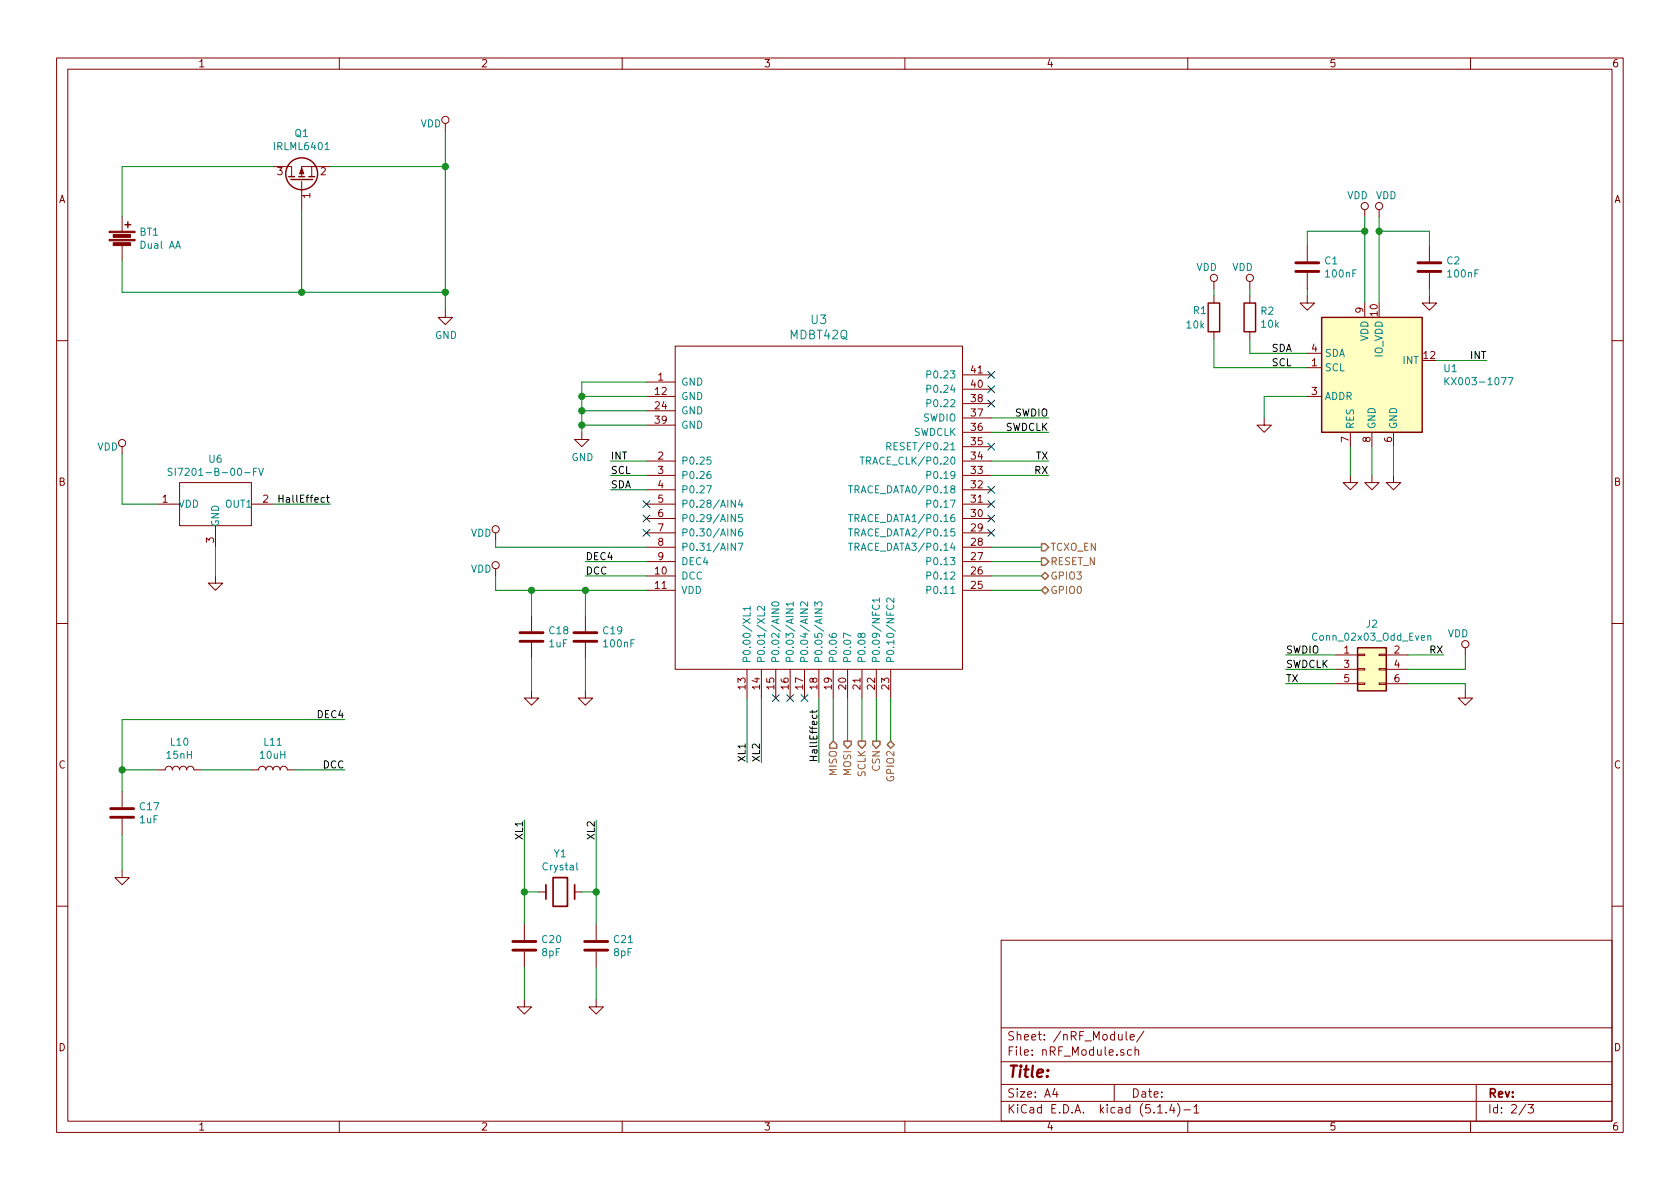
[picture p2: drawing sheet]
<svg xmlns="http://www.w3.org/2000/svg" width="297mm" height="210mm" viewBox="0 0 297 210" stroke-linecap="round" stroke-linejoin="round" font-family="sans-serif">
<g fill="none" stroke="#840000" stroke-width=".18">
<path d="M10 10.3h277v189.9h-277zM12 12.2h273v186.1h-273zM60 10.3v1.9M110 10.3v1.9M160 10.3v1.9M210 10.3v1.9M260 10.3v1.9M21.6 38.3v2.6M48.3 29.5h3.3v1.7M53.3 32.1v5M55.1 29.5v1.7M55.9 29.5h-2.6v1.7"/>
<path d="M55.9 29.5h2.5M78.7 21.8v1.3M241.3 37.1v1.2M243.8 37.1v1.2M21.6 43.4v2.6M78.7 54.9v1.2h1.3l-1.3 1.3-1.2-1.3h1.2M214.6 49.8v1.2M214.6 52.3v1.3M214.6 58.7v1.2M221 49.8v1.2M221 52.3v1.3M221 58.7v1.2"/>
<path d="M231.1 52.3v1.3h1.3l-1.3 1.3-1.2-1.3h1.2M231.1 43.4v2.8M231.1 48.3v2.7M241.3 53.6v2.5M252.7 52.3v1.3h1.3l-1.3 1.3-1.2-1.3h1.2M252.7 43.4v2.8M252.7 48.3v2.7M10 60.2h2M21.6 79v1.3M102.9 76.4v1.3h1.2l-1.2 1.3-1.3-1.3h1.3M114.3 70.1h5.1M114.3 67.6h5.1"/>
<path d="M114.3 72.6h5.1M114.3 75.2h5.1M119.4 61.2h50.8v57.2h-50.8zM168.9 61.2h.1M170.2 79h5.1M170.2 76.4h5.1M170.2 73.9h5.1M170.2 71.4h5.1M170.2 68.8h5.1M170.2 66.3h5.1M223.5 73.9v1.3h1.3l-1.3 1.2-1.3-1.2h1.3M231.1 65h2.6"/>
<path d="M231.1 70.1h2.6M231.1 62.5h2.6M238.8 76.4v2.6M242.6 76.4v2.6M246.4 76.4v2.6M285 60.2h2M27.9 89.1h3.8M31.7 85.3h12.7v7.7h-12.7zM38.1 93v3.8M44.4 89.1h3.9M87.6 94.2v1.3M114.3 89.1h5.1"/>
<path d="M114.3 81.5h5.1M114.3 99.3h5.1M114.3 96.8h5.1M114.3 94.2h5.1M114.3 84.1h5.1M114.3 91.7h5.1M114.3 86.6h5.1M170.2 89.1h5.1M170.2 81.5h5.1M170.2 99.3h5.1M170.2 96.8h5.1M170.2 94.2h5.1"/>
<path d="M170.2 84.1h5.1M170.2 91.7h5.1M170.2 86.6h5.1M238.8 84.1v1.2h1.2l-1.2 1.3-1.3-1.3h1.3M242.6 84.1v1.2h1.2l-1.2 1.3-1.3-1.3h1.3M246.4 84.1v1.2h1.2l-1.2 1.3-1.3-1.3h1.3M10 110.3h2M38.1 101.8v1.3h1.3l-1.3 1.3-1.3-1.3h1.3M87.6 100.6v1.2M94 108.8v2.8M94 113.7v2.8M103.5 108.8v2.8"/>
<path d="M103.5 113.7v2.8M114.3 101.8h5.1M114.3 104.4h5.1M132.1 118.4v5M134.6 118.4v5M137.2 118.4v5M139.7 118.4v5M142.2 118.4v5M144.8 118.4v5M147.3 118.4v5M149.9 118.4v5M152.4 118.4v5"/>
<path d="M154.9 118.4v5M157.5 118.4v5M170.2 101.8h5.1M170.2 104.4h5.1M236.2 115.8h3.8M236.2 118.4h3.8M240 118.2h1.3v.3h-1.3zM240 115.7h1.3v.2h-1.3zM243.8 118.2h1.3v.3h-1.3zM243.8 115.7h1.3v.2h-1.3zM245.1 115.8h3.8M245.1 118.4h3.8"/>
<path d="M259.1 114.5v1.3M285 110.3h2M21.6 139.9v2.8M27.9 136.1h1.3a.63 .63 0 0 1 .6-.6 .63 .63 0 0 1 .7 .6 .63 .63 0 0 1 .6-.6 .63 .63 0 0 1 .6 .6 .63 .63 0 0 1 .7-.6 .63 .63 0 0 1 .6 .6 .63 .63 0 0 1 .7-.6 .63 .63 0 0 1 .6 .6h1.3M44.4 136.1h1.3a.63 .63 0 0 1 .7-.6 .63 .63 0 0 1 .6 .6 .63 .63 0 0 1 .6-.6 .63 .63 0 0 1 .7 .6 .63 .63 0 0 1 .6-.6 .63 .63 0 0 1 .6 .6 .63 .63 0 0 1 .7-.6 .63 .63 0 0 1 .6 .6h1.3M94 122.2v1.2h1.2l-1.2 1.3-1.3-1.3h1.3M103.5 122.2v1.2h1.3l-1.3 1.3-1.3-1.3h1.3M236.2 120.9h3.8M240 120.8h1.3v.2h-1.3zM243.8 120.8h1.3v.2h-1.3zM245.1 120.9h3.8M259.1 122.2v1.2h1.2l-1.2 1.3-1.3-1.3h1.3"/>
<path d="M21.6 153.9v1.3h1.3l-1.3 1.3-1.3-1.3h1.3M21.6 144.8v2.8M95.2 157.7h1.3M101.6 157.7h1.3M10 160.2h2M92.7 176.8v1.2h1.3l-1.3 1.3-1.3-1.3h1.3M92.7 163.4v2.8M92.7 168.3v2.8M105.4 176.8v1.2h1.3l-1.3 1.3-1.3-1.3h1.3M105.4 163.4v2.8M105.4 168.3v2.8M177 166.3h108v32h-108z"/>
<path d="M285 160.2h2M60 198.3v1.9M110 198.3v1.9M160 198.3v1.9M177 194.8h108M177 191.8h108M177 187.8h108M177 181.8h108M186.5 192.5l-.4 1h1M186.8 193v1M197 191.8v3M199.1 182.4v1.3l.2 .2"/>
<path d="M199.8 183.4l.8-.1-.1-.3-.4-.1-.3 .2 .1 .7h.6M200.1 185.7l-.5-.1-.3 .3 .2 .6h.6M200.7 185.7l.2-.1 .4 .1v.9M200.7 185.1v1.5M202.3 182.3l-1.3 2M204.7 196.8h.8M206.2 196.7v.1M207.2 195.2l-.4 1.1h.9M207.5 195.8v1M208.2 195.1a1.71 1.71 0 0 1 0 2.3M209.3 196.3h1.2M210 198.3v1.9"/>
<path d="M211.1 195.8l.4-.5v1.5M211.1 196.8h.9M260 198.3v1.9M261 191.8v6.5M269.8 195.2l-1.2 2M270.2 195.3h.9l-.5 .6 .4 .1v.7l-.2 .1-.6-.1"/>
<circle cx="78.7" cy="21.2" r=".63"/>
<circle cx="241.3" cy="36.4" r=".63"/>
<circle cx="243.8" cy="36.4" r=".63"/>
<circle cx="214.6" cy="49.1" r=".63"/>
<circle cx="221" cy="49.1" r=".63"/>
<circle cx="21.6" cy="78.4" r=".63"/>
<circle cx="87.6" cy="99.9" r=".63"/>
<circle cx="87.6" cy="93.6" r=".63"/>
<circle cx="259.1" cy="113.9" r=".63"/>
</g>
<g fill="none" stroke="#840000" stroke-width=".25">
<path d="M22.1 39.7h1M22.6 39.2v1.1M51.1 31.2h1M51.4 31.7h3.8M52.8 31.2h1M54.6 31.2h1M213.6 53.6h2v5.1h-2zM220 53.6h2v5.1h-2zM233.7 56.1h17.8v20.3h-17.8zM240 114.5h5.1v7.7h-5.1z"/>
<circle cx="53.3" cy="30.7" r="2.82"/>
</g>
<g fill="none" stroke="#840000" stroke-width=".51">
<path d="M229.1 48h4.1M229.1 46.5h4.1M250.7 48h4.1M250.7 46.5h4.1M91.9 113.4h4.1M91.9 111.9h4.1M101.5 113.4h4M101.5 111.9h4M19.6 144.5h4M19.6 143h4M90.7 168h4M90.7 166.5h4"/>
<path d="M103.4 168h4M103.4 166.5h4"/>
</g>
<g fill="none" stroke="#008484" stroke-width=".18">
<path d="M57.5 26.5h.7M156.8 78.9h.6l.1-.2v-.3l-.2-.1h-.5v1.2M157.1 78.9l.4 .6M163.9 71.3h.6v-.5l-.1-.1h-.5v1.2M163.9 68.8l.6-.1v-.5l-.1-.1h-.5v1.3M163.9 66.2h.6v-.5l-.1-.1h-.5v1.2M255.5 66.8v1.2M255.7 67.3l.5 .7M256.2 66.8l-.7 .7M266.6 66.8h.9l-.5 1.2M30.4 82.9l-.5-.1-.1 .1v.4l.5 .2 .1 .3-.2 .3-.5-.1M31 82.8v1.3"/>
<path d="M44.8 83.4h.5M45.4 82.8h-.6v1.3M45.7 82.8l.5 1.3 .4-1.3M124.9 85.9h.9l-.6 1.3M125.6 83.4l-.4 .1-.2 .4v.6l.2 .1h.4l.1-.2-.1-.5-.4-.1-.2 .3M125.7 80.8h-.7v.6l.5-.1 .2 .3v.3l-.2 .2-.5-.1M130 88.4v1.3l-.7-1.3v1.3M130 91v1.2l-.7-1.2v1.2M130 93.5v1.3l-.7-1.3v1.3M130 96.1v1.2l-.7-1.2v1.2M130.5 96.1h.8l-.5 1.2M130.9 88.4l-.3 .9h.7"/>
<path d="M131.2 93.5l-.4 .1a.81 .81 0 0 0 0 1.2l.4-.1 .1-.4-.3-.3h-.2l-.2 .3M131.2 88.9v.8M131.2 91h-.6v.6l.4-.1 .3 .2v.3l-.3 .2-.4-.1M150 96.1h.7M150 93.5h.7M150 91h.7M150 85.9h.7M150.4 85.9v1.3M150.4 91v1.2M150.4 93.5v1.3M150.4 96.1v1.2M152.1 80.8h.7"/>
<path d="M152.5 80.8v1.3M163.9 99.3l.6-.1v-.5l-.1-.1h-.5v1.3M163.9 89.1l.6-.1v-.4l-.1-.2h-.5v1.3M163.9 84h.6v-.5l-.1-.1h-.5v1.2M132.6 108.3v.6h-1.2M132.6 107.6h-1.2l.3 .3M132.6 107.2v.7M135.2 108.3v.6h-1.3M135.2 107.2v.8l-.9-.8-.4 .3 .1 .4M136.4 107.7h1.3l-1.3 .7h1.3M136.5 106.6a.83 .83 0 0 1 1.2 .1 .67 .67 0 0 1-.6 .5 .67 .67 0 0 1-.7-.5zM139 107.7h1.3l-1.3 .7h1.3"/>
<path d="M140.3 106.8h-1.3l.3 .4M140.3 106.4v.8M141.5 107.7h1.3l-1.3 .7h1.3M142.8 106.4v.8l-.9-.8-.4 .3 .2 .5M144.1 107.7h1.2l-1.2 .7h1.2M144.1 107.2v-.8l.5 .5 .1-.4 .4-.1 .2 .3-.1 .5M146.6 112.1l.1 .4 .5 .2h.6l.1-.2-.1-.4-.1-.1-.5 .1-.1 .4 .2 .2M150.4 112.5l-1.3-.6v.9M152.2 112.2l.3-.2h.2l.3 .2-.1 .4-.2 .1h-.4l-.1-.5-.2-.2-.3 .2 .1 .5h.3l.1-.2M154.4 107a.6 .6 0 0 0 .4 .8 .6 .6 0 0 0 .7-.6l-.1-.2M155.5 106.1h-1.3l.4 .4M155.5 105.8v.7"/>
<path d="M156.9 107a.6 .6 0 0 0 .4 .8 .6 .6 0 0 0 .7-.6l-.1-.2M158 105.8v.7l-.9-.7-.3 .2 .1 .5M163.9 104.3h.6v-.5l-.1-.1h-.5v1.2M163.9 101.8l.6-.1v-.4l-.1-.2h-.5v1.3M252.5 112.5l.1-.1h.3l.1 .8M252.5 112.4v.8M102 152.6v1.1l.2 .1"/>
</g>
<g fill="#840000" stroke="#840000" stroke-width=".18">
<path d="M19.3 42.3h4.6v.3h-4.6z"/>
<path d="M19.3 40.9h4.6v.2h-4.6z"/>
<path d="M20 42.9h3.1v.5h-3.1z"/>
<path d="M20 41.5h3.1v.5h-3.1z"/>
<path d="M53.3 29.7l.4 1h-.7z"/>
</g>
<path d="M96.5 156.5v2.5M97.8 155.2h2.5v5.1h-2.5zM101.6 156.5v2.5" fill="none" stroke="#840000" stroke-width=".3"/>
<g fill="#ffffc2" stroke="#ffffc2" stroke-width=".18">
<path d="M233.7 56.1h17.8v20.3h-17.8z"/>
<path d="M240 114.5h5.1v7.7h-5.1z"/>
</g>
<g fill="none" stroke="#008400" stroke-width=".18">
<path d="M48.3 29.5h-26.7v8.8M53.3 37.1v14.6M58.4 29.5h20.3M78.7 23.1v31.8M241.3 38.3v15.3M243.8 38.3v15.3M21.6 46v5.7h57.1M214.6 51v1.3M214.6 59.9v5.1h16.5M221 51v1.3M221 59.9v2.6h10.1M231.1 51v1.3"/>
<path d="M241.3 40.9h-10.2v2.5M243.8 40.9h8.9v2.5M252.7 51v1.3M102.9 70.1h11.4M102.9 75.2h11.4M102.9 72.6h11.4M114.3 67.6h-11.4v8.8M175.3 76.4h10.1M175.3 73.9h10.1M231.1 70.1h-7.6v3.8M238.8 79v5.1M242.6 79v5.1"/>
<path d="M246.4 79v5.1M254 63.7h8.9M21.6 80.3v8.8h6.3M38.1 96.8v5M48.3 89.1h10.1M87.6 95.5v1.3h26.7M103.5 99.3h10.8M107.9 84.1h6.4M107.9 81.5h6.4M107.9 86.6h6.4M175.3 84.1h10.1M175.3 81.5h10.1"/>
<path d="M175.3 99.3h8.8M175.3 96.8h8.8M87.6 101.8v2.6h26.7M94 104.4v4.4M94 116.5v5.7M103.5 101.8h10.8M103.5 104.4v4.4M103.5 116.5v5.7M175.3 101.8h8.8M175.3 104.4h8.8M227.3 118.4h8.9M227.3 115.8h8.9"/>
<path d="M248.9 115.8h6.4M259.1 115.8v2.6h-10.2M21.6 136.1h6.3M35.6 136.1h8.8M52.1 136.1h8.9M61 127.2h-39.4v12.7M132.1 123.4v11.5M134.6 123.4v11.5M144.8 123.4v11.5M147.3 123.4v7.7M149.9 123.4v7.7M152.4 123.4v7.7"/>
<path d="M154.9 123.4v7.7M157.5 123.4v7.7M227.3 120.9h8.9M248.9 120.9h10.2v1.3M21.6 147.6v6.3M92.7 157.7h2.5M92.7 145v18.4M102.9 157.7h2.5M105.4 145v18.4M92.7 171.1v5.7M105.4 171.1v5.7"/>
</g>
<path d="M184.1 96.1h.7l.6 .7-.6 .6h-.7zM184.1 98.7h.7l.6 .6-.6 .6h-.7zM184.1 104.4l.7-.6 .6 .6-.6 .6zM184.1 101.8l.7-.6 .6 .6-.6 .7zM147.3 131.1l.7 .6v.6h-1.3v-.6zM149.2 131.1h1.3v.6l-.6 .6-.7-.6zM151.8 131.1h1.2v.6l-.6 .6-.6-.6zM154.3 131.1h1.3v.6l-.7 .6-.6-.6zM156.8 131.7l.7-.6 .6 .6-.6 .6z" fill="none" stroke="#848400" stroke-width=".25"/>
<path d="M49.3 87.5v1.3M49.3 88.2h.7M143.6 125.6v.5M143.7 126.4l-.1 .4 .2 .2 .6-.1v-.5M144.4 125.6l-.1 .3h-1.1" fill="none" stroke="#000" stroke-width=".18"/>
<g fill="#008400" stroke="#008400" stroke-width=".25">
<circle cx="53.3" cy="51.7" r=".51"/>
<circle cx="78.7" cy="51.7" r=".51"/>
<circle cx="103.5" cy="104.4" r=".51"/>
<circle cx="78.7" cy="29.5" r=".51"/>
<circle cx="105.4" cy="157.7" r=".51"/>
<circle cx="241.3" cy="40.9" r=".51"/>
<circle cx="243.8" cy="40.9" r=".51"/>
<circle cx="92.7" cy="157.7" r=".51"/>
<circle cx="21.6" cy="136.1" r=".51"/>
<circle cx="94" cy="104.4" r=".51"/>
<circle cx="102.9" cy="72.6" r=".51"/>
<circle cx="102.9" cy="70.1" r=".51"/>
<circle cx="102.9" cy="75.2" r=".51"/>
</g>
<g fill="none" stroke="#000084" stroke-width=".18">
<path d="M174.7 65.7l1.2 1.2M174.7 68.2l1.2 1.2M174.7 70.8l1.2 1.2M174.7 78.4l1.2 1.2M175.9 65.7l-1.2 1.2M175.9 68.2l-1.2 1.2M175.9 70.8l-1.2 1.2M175.9 78.4l-1.2 1.2M113.7 88.5l1.2 1.3M113.7 93.6l1.2 1.2M113.7 91.1l1.2 1.2M114.9 88.5l-1.2 1.3"/>
<path d="M114.9 93.6l-1.2 1.2M114.9 91.1l-1.2 1.2M174.7 86l1.2 1.2M174.7 93.6l1.2 1.2M174.7 91.1l1.2 1.2M174.7 88.5l1.2 1.3M175.9 86l-1.2 1.2M175.9 93.6l-1.2 1.2M175.9 91.1l-1.2 1.2M175.9 88.5l-1.2 1.3M136.6 122.8l1.2 1.2M137.8 122.8l-1.2 1.2"/>
<path d="M139.1 122.8l1.2 1.2M140.3 122.8l-1.2 1.2M141.6 122.8l1.2 1.2M142.8 122.8l-1.2 1.2"/>
</g>
<text font-size="2.8" fill="#840000" x="178" y="190.5">Title:</text>
<g font-size="2.1" fill="#008484">
<text x="139.7" y="60">MDBT42Q</text>
<text x="143.4" y="57.3">U3</text>
</g>
<g font-size="2.1" fill="#840000">
<text x="178" y="184">Sheet: /nRF_Module/</text>
<text x="178" y="186.7">File: nRF_Module.sch</text>
<text x="178" y="196.9">KiCad E.D.A. kicad (5.1.4)-1</text>
<text x="178" y="194.1">Size: A4</text>
<text x="200" y="194.1">Date:</text>
<text x="263" y="194.1">Rev:</text>
<text x="263" y="196.9">Id: 2/3</text>
</g>
<g font-size="1.8" fill="#840000">
<text x="35" y="11.9">1</text>
<text x="85" y="11.9">2</text>
<text x="135" y="11.9">3</text>
<text x="185" y="11.9">4</text>
<text x="235" y="11.9">5</text>
<text x="285" y="11.9">6</text>
<text x="10.4" y="35.9">A</text>
<text x="49" y="31">3</text>
<text x="54.9" y="35" transform="rotate(-90 54.9 35)">1</text>
<text x="56.7" y="31">2</text>
<text x="285.4" y="35.9">A</text>
<text x="241" y="55.3" transform="rotate(-90 241 55.3)">9</text>
<text x="243.6" y="55.8" transform="rotate(-90 243.6 55.8)">10</text>
<text x="231.9" y="64.8">1</text>
<text x="231.9" y="62.2">4</text>
<text x="251.8" y="63.5">12</text>
<text x="115.9" y="69.8">12</text>
<text x="116.4" y="67.3">1</text>
<text x="171.8" y="71.1">38</text>
<text x="171.8" y="68.6">40</text>
<text x="171.8" y="66">41</text>
<text x="231.9" y="69.8">3</text>
<text x="115.9" y="72.4">24</text>
<text x="115.9" y="74.9">39</text>
<text x="171.8" y="76.2">36</text>
<text x="171.8" y="73.7">37</text>
<text x="116.4" y="81.3">2</text>
<text x="116.4" y="83.8">3</text>
<text x="171.8" y="83.8">33</text>
<text x="171.8" y="81.3">34</text>
<text x="171.8" y="78.7">35</text>
<text x="238.5" y="78.2" transform="rotate(-90 238.5 78.2)">7</text>
<text x="242.3" y="78.2" transform="rotate(-90 242.3 78.2)">8</text>
<text x="246.1" y="78.2" transform="rotate(-90 246.1 78.2)">6</text>
<text x="10.4" y="85.9">B</text>
<text x="28.7" y="88.9">1</text>
<text x="46.5" y="88.9">2</text>
<text x="116.4" y="86.4">4</text>
<text x="116.4" y="88.9">5</text>
<text x="171.8" y="88.9">31</text>
<text x="171.8" y="86.4">32</text>
<text x="285.4" y="85.9">B</text>
<text x="37.8" y="96" transform="rotate(-90 37.8 96)">3</text>
<text x="116.4" y="91.4">6</text>
<text x="116.4" y="94">7</text>
<text x="171.8" y="94">29</text>
<text x="171.8" y="91.4">30</text>
<text x="115.9" y="101.6">10</text>
<text x="116.4" y="96.5">8</text>
<text x="116.4" y="99.1">9</text>
<text x="171.8" y="101.6">26</text>
<text x="171.8" y="99.1">27</text>
<text x="171.8" y="96.5">28</text>
<text x="115.9" y="104.1">11</text>
<text x="171.8" y="104.1">25</text>
<text x="237.6" y="115.6">1</text>
<text x="237.6" y="118.1">3</text>
<text x="246.5" y="115.6">2</text>
<text x="246.5" y="118.1">4</text>
<text x="131.8" y="121.9" transform="rotate(-90 131.8 121.9)">13</text>
<text x="134.4" y="121.9" transform="rotate(-90 134.4 121.9)">14</text>
<text x="136.9" y="121.9" transform="rotate(-90 136.9 121.9)">15</text>
<text x="139.4" y="121.9" transform="rotate(-90 139.4 121.9)">16</text>
<text x="142" y="121.9" transform="rotate(-90 142 121.9)">17</text>
<text x="144.5" y="121.9" transform="rotate(-90 144.5 121.9)">18</text>
<text x="147.1" y="121.9" transform="rotate(-90 147.1 121.9)">19</text>
<text x="149.6" y="121.9" transform="rotate(-90 149.6 121.9)">20</text>
<text x="152.1" y="121.9" transform="rotate(-90 152.1 121.9)">21</text>
<text x="154.7" y="121.9" transform="rotate(-90 154.7 121.9)">22</text>
<text x="157.2" y="121.9" transform="rotate(-90 157.2 121.9)">23</text>
<text x="237.6" y="120.6">5</text>
<text x="246.5" y="120.6">6</text>
<text x="10.4" y="135.9">C</text>
<text x="285.4" y="135.9">C</text>
<text x="10.4" y="185.9">D</text>
<text x="285.4" y="185.9">D</text>
<text x="35" y="199.9">1</text>
<text x="85" y="199.9">2</text>
<text x="135" y="199.9">3</text>
<text x="185" y="199.9">4</text>
<text x="235" y="199.9">5</text>
<text x="285" y="199.9">6</text>
</g>
<g font-size="1.8" fill="#008484">
<text x="74.3" y="22.5">VDD</text>
<text x="48.7" y="26.5">IRLML6401</text>
<text x="52.2" y="24.2">Q1</text>
<text x="238.2" y="35.2">VDD</text>
<text x="243.3" y="35.2">VDD</text>
<text x="24.7" y="41.7">BT1</text>
<text x="24.9" y="44">Dual AA</text>
<text x="211.5" y="47.9">VDD</text>
<text x="217.9" y="47.9">VDD</text>
<text x="234.3" y="46.8">C1</text>
<text x="255.9" y="46.8">C2</text>
<text x="234.5" y="49.1">100nF</text>
<text x="256.1" y="49.1">100nF</text>
<text x="76.9" y="59.9">GND</text>
<text x="209.9" y="58.1">10k</text>
<text x="211" y="55.5">R1</text>
<text x="223" y="55.6">R2</text>
<text x="223.1" y="58">10k</text>
<text x="234.2" y="65.7">SCL</text>
<text x="234.2" y="63.1">SDA</text>
<text x="241.9" y="60.4" transform="rotate(-90 241.9 60.4)">VDD</text>
<text x="244.5" y="63.2" transform="rotate(-90 244.5 63.2)">IO_VDD</text>
<text x="248.1" y="64.4">INT</text>
<text x="255.3" y="65.8">U1</text>
<text x="120.4" y="68.2">GND</text>
<text x="120.4" y="70.7">GND</text>
<text x="164.5" y="69.5">P0.24</text>
<text x="164.5" y="66.9">P0.23</text>
<text x="234.2" y="70.7">ADDR</text>
<text x="256.5" y="68.1">KX003-1077</text>
<text x="120.4" y="73.3">GND</text>
<text x="120.4" y="75.8">GND</text>
<text x="161.4" y="77.1">SWDCLK</text>
<text x="163.2" y="74.5">SWDIO</text>
<text x="164.5" y="72">P0.22</text>
<text x="239.4" y="75.9" transform="rotate(-90 239.4 75.9)">RES</text>
<text x="243.2" y="75.9" transform="rotate(-90 243.2 75.9)">GND</text>
<text x="247" y="75.9" transform="rotate(-90 247 75.9)">GND</text>
<text x="17.2" y="79.7">VDD</text>
<text x="37" y="81.8">U6</text>
<text x="101" y="81.5">GND</text>
<text x="120.4" y="82.2">P0.25</text>
<text x="153.3" y="82.2">TRACE_CLK/P0.20</text>
<text x="158.2" y="79.6">RESET/P0.21</text>
<text x="31.5" y="89.8">VDD</text>
<text x="31.7" y="84.1">SI7201-B-00-FV</text>
<text x="40" y="89.8">OUT1</text>
<text x="120.4" y="84.7">P0.26</text>
<text x="120.4" y="87.2">P0.27</text>
<text x="120.4" y="89.8">P0.28/AIN4</text>
<text x="151.1" y="87.2">TRACE_DATA0/P0.18</text>
<text x="164.5" y="89.8">P0.17</text>
<text x="164.5" y="84.7">P0.19</text>
<text x="38.7" y="93.2" transform="rotate(-90 38.7 93.2)">GND</text>
<text x="83.2" y="94.9">VDD</text>
<text x="120.4" y="92.3">P0.29/AIN5</text>
<text x="120.4" y="94.9">P0.30/AIN6</text>
<text x="151.1" y="94.9">TRACE_DATA2/P0.15</text>
<text x="151.1" y="92.3">TRACE_DATA1/P0.16</text>
<text x="83.2" y="101.3">VDD</text>
<text x="120.4" y="97.4">P0.31/AIN7</text>
<text x="120.4" y="99.9">DEC4</text>
<text x="151.1" y="97.4">TRACE_DATA3/P0.14</text>
<text x="164.5" y="99.9">P0.13</text>
<text x="120.4" y="102.5">DCC</text>
<text x="120.4" y="105">VDD</text>
<text x="164.5" y="105">P0.11</text>
<text x="164.5" y="102.5">P0.12</text>
<text x="97.2" y="112.2">C18</text>
<text x="106.7" y="112.2">C19</text>
<text x="232.5" y="113.3">Conn_02x03_Odd_Even</text>
<text x="241.6" y="111">J2</text>
<text x="256" y="112.7">VDD</text>
<text x="97.1" y="114.5">1uF</text>
<text x="106.9" y="114.5">100nF</text>
<text x="132.7" y="117.3" transform="rotate(-90 132.7 117.3)">P0.00/XL1</text>
<text x="135.3" y="117.3" transform="rotate(-90 135.3 117.3)">P0.01/XL2</text>
<text x="137.8" y="117.3" transform="rotate(-90 137.8 117.3)">P0.02/AIN0</text>
<text x="140.3" y="117.3" transform="rotate(-90 140.3 117.3)">P0.03/AIN1</text>
<text x="142.9" y="117.3" transform="rotate(-90 142.9 117.3)">P0.04/AIN2</text>
<text x="145.4" y="117.3" transform="rotate(-90 145.4 117.3)">P0.05/AIN3</text>
<text x="148" y="117.3" transform="rotate(-90 148 117.3)">P0.06</text>
<text x="150.5" y="117.3" transform="rotate(-90 150.5 117.3)">P0.07</text>
<text x="153" y="117.3" transform="rotate(-90 153 117.3)">P0.08</text>
<text x="155.6" y="117.3" transform="rotate(-90 155.6 117.3)">P0.09/NFC1</text>
<text x="158.1" y="117.3" transform="rotate(-90 158.1 117.3)">P0.10/NFC2</text>
<text x="30.2" y="131.9">L10</text>
<text x="46.7" y="131.9">L11</text>
<text x="29.6" y="134.2">15nH</text>
<text x="46.1" y="134.2">10uH</text>
<text x="24.8" y="143.3">C17</text>
<text x="24.7" y="145.6">1uF</text>
<text x="96.1" y="153.9">Crystal</text>
<text x="98" y="151.6">Y1</text>
<text x="95.9" y="166.8">C20</text>
<text x="108.6" y="166.8">C21</text>
<text x="95.9" y="169.1">8pF</text>
<text x="108.6" y="169.1">8pF</text>
</g>
<g font-size="1.8">
<text x="224.8" y="64.8">SCL</text>
<text x="224.8" y="62.2">SDA</text>
<text x="260" y="63.5">INT</text>
<text x="177.6" y="76.2">SWDCLK</text>
<text x="179.4" y="73.7">SWDIO</text>
<text x="107.9" y="83.8">SCL</text>
<text x="107.9" y="81.3">INT</text>
<text x="183" y="83.8">RX</text>
<text x="183.2" y="81.3">TX</text>
<text x="50.3" y="88.9">HallEffect</text>
<text x="107.9" y="86.4">SDA</text>
<text x="103.5" y="99.1">DEC4</text>
<text x="103.5" y="101.6">DCC</text>
<text x="227.3" y="115.6">SWDIO</text>
<text x="227.3" y="118.1">SWDCLK</text>
<text x="252.8" y="115.6">RX</text>
<text x="227.3" y="120.6">TX</text>
<text x="56.2" y="127">DEC4</text>
<text x="57.1" y="135.9">DCC</text>
<text x="131.8" y="134.9" transform="rotate(-90 131.8 134.9)">XL1</text>
<text x="134.4" y="134.9" transform="rotate(-90 134.4 134.9)">XL2</text>
<text x="144.5" y="134.9" transform="rotate(-90 144.5 134.9)">HallEffect</text>
<text x="92.5" y="148.3" transform="rotate(-90 92.5 148.3)">XL1</text>
<text x="105.2" y="148.3" transform="rotate(-90 105.2 148.3)">XL2</text>
</g>
<g font-size="1.8" fill="#848400">
<text x="185.7" y="97.4">TCXO_EN</text>
<text x="185.7" y="99.9">RESET_N</text>
<text x="185.7" y="105">GPIO0</text>
<text x="185.7" y="102.5">GPIO3</text>
<text x="148" y="137.1" transform="rotate(-90 148 137.1)">MISO</text>
<text x="150.5" y="137.1" transform="rotate(-90 150.5 137.1)">MOSI</text>
<text x="153" y="137.4" transform="rotate(-90 153 137.4)">SCLK</text>
<text x="155.6" y="136.3" transform="rotate(-90 155.6 136.3)">CSN</text>
<text x="158.1" y="138" transform="rotate(-90 158.1 138)">GPIO2</text>
</g>
</svg>
